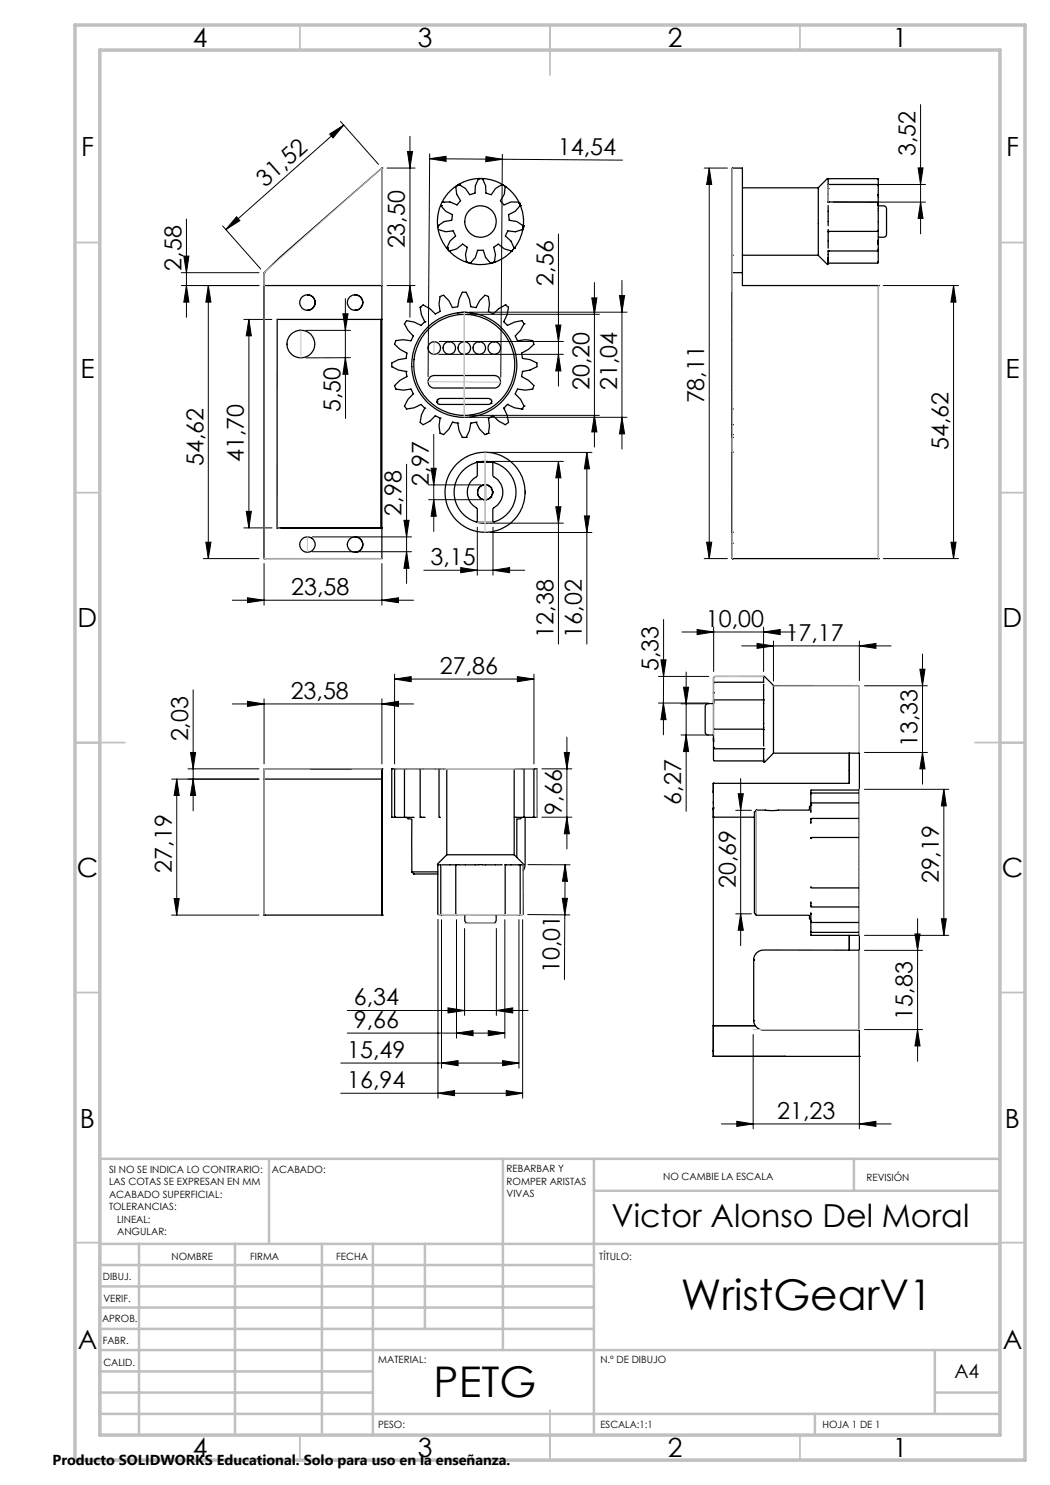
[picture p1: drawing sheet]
<svg xmlns="http://www.w3.org/2000/svg" width="210mm" height="297mm" viewBox="0 0 210 297" stroke-linecap="round" stroke-linejoin="round" font-family="sans-serif">
<g fill="none" stroke="#000" stroke-width=".25">
<path d="M76.4 33.6l-20.3 17.8-3.3 3.1M76.4 33.6h.1M76.4 33.6v23.5M91.2 37.3h.1M91.2 37.4l.1 1.4 .8 1.3-.7 .9-1.4-.6h-1.5M91.6 37h.1M91.6 37l-.4 .3M91.8 36.9l-.2 .1M91.8 36.9h.1M95.7 35.8l-.6 1.3-.1 1.5-1.1 .3-.8-1.2-1.3-.8M95.7 35.7h.8M95.7 35.7h.1"/>
<path d="M96.5 35.7v.1M96.5 35.7h.1M96.5 35.8h.1M96.5 35.8l.6 1.3 .1 1.5 1 .3 .9-1.2 1.3-.8M100.4 36.9h.1M100.5 36.9v.1M101 37.2v.1M101 37.3v.1M101 37.4l-.1 1.4-.8 1.3 .7 .9 1.4-.6h1.6v.2M101 37.4h.1M101 37.3h.1M146.5 33.6v78.1"/>
<path d="M146.5 33.6v20.9M146.5 33.6h2v20.9M148.5 37.6h15.2M163.7 37.6v13.4M165.6 35.7l9.9 .1M165.6 36.9h9.9l.1 .2v3.5M165.6 35.7h-.1l-1.8 1.9M165.6 36.9v3.5M165.6 35.7v1.2M165.6 37.7h.1M175.5 35.8l.1 1.3M175.5 35.8h.1"/>
<path d="M175.6 39.1v-.2v.2M52.8 57.1h.1M52.8 57.1v54.6M52.8 57.1h23.6M52.8 54.5h.1M52.8 54.5v2.6M61.5 59a1.53 1.53 0 0 1 1.5 1.5 1.53 1.53 0 0 1-1.5 1.6M71 59h.1M71 59a1.53 1.53 0 0 1 1.6 1.5 1.53 1.53 0 0 1-1.6 1.6M76.4 57.1v6.8M87.6 45.1h.1M87.6 45.4h.1"/>
<path d="M87.7 45.9l1.4 .5 1.5-.2 .5 1-1.1 1-.6 1.4M88.2 41.1h.1M88.2 41.1l.9 1.2 1.4 .6-.2 1.2-1.4 .2-1.3 .8M88.5 40.4h.1M89.4 49.6h.1M89.4 49.6l.1 .1M89.6 49.9l.1 .2M89.8 50.1l.1 .1M89.9 50.2h.1M89.9 50.2l1.4-.4 1.2-1 1 .7-.4 1.4 .2 1.5M93.3 52.4h.1M93.7 52.5l.4 .1"/>
<path d="M94.1 52.6h.1M94.1 52.6l1-1.1 .4-1.4h1.2l.4 1.4 1 1.1M98.1 52.6h.1M98.7 52.5l-.6 .1M98.7 52.5h.1M98.9 52.4l-.2 .1M98.9 52.4h.1M98.9 52.3h.1M102.3 50.2h.1M102.3 50.2l-1.4-.4-1.2-1-1 .7 .4 1.4-.2 1.4M102.4 50.1l-.1 .1M102.7 49.8l-.1 .1"/>
<path d="M102.8 49.6h.1M103.8 40.6l.1 .1M103.8 40.6h.1M103.9 40.7h.1M104 41.1h.1M104 41.1l-1 1.2-1.3 .6 .1 1.2a3.7 3.7 0 0 1 2.8 1.1M104.5 45.9l-1.5 .5-1.4-.2-.5 1 1.1 1 .6 1.4M104.5 45.9h.1M104.6 45.4l-.1 .5M104.6 45.3v.1M104.6 45.3h.1M104.6 45.4h.1"/>
<path d="M104.6 45.2h.1M104.6 45.2v.1M146.5 58.5v23.3M146.5 54.5v57.2M146.5 51h.1M146.5 54.5h2M148.5 51h15.2M148.5 54.5v2.6h27.2M163.7 51l1.8 1.9h.1v-.3h10M165.6 40.4h9.9l.1 .1v9.4l-.1 .3h-9.9M165.6 46.3h.1M165.6 50.2h.1"/>
<path d="M165.6 40.4h.1M165.6 41.1v4.1M165.6 45.9v.5M165.6 46.4v3.2M165.6 50.2v2.2M165.6 46.4h.1M165.6 51.5v1.1M175.6 48.7v.1M175.6 46.1l-.1 .2h-9.9M175.6 41.1v-.4v.4M175.6 52.5v.1M175.6 49.8v2.8"/>
<path d="M175.6 41.2h1.1a1.09 1.09 0 0 1 .6 1.3v4.1a.63 .63 0 0 1-.6 .8h-1.1M175.6 52.4h.1M175.7 57.1h.1M175.7 57.1v54.6M55.4 63.9v41.7M59.9 66.1h.3M71 62.1h.1M76.2 63.9v41.7M76.3 63.9h.1M76.4 63.9h-21v41.7M76.4 63.9v41.7M78.4 73.3l1.3 .7 1.5 .3"/>
<path d="M78.4 73.3h.1M81.2 74.3l.2 1-1.4 .8-1.1 1 .3 .7 1.4 .2 1.6-.2 .5 1-1.1 1.1-.7 1.3 .4 .6 1.5-.2 1.4-.7 .7 .7M81.2 74.3h.1M84 61.5l.3 1.4 .6 1.4M84 61.5h.1M84.9 64.3l-.7 .8-1.4-.7-1.5-.3-.4 .7 .7 1.3 1.1 1.1-.5 1-1.6-.3-1.4 .2-.3 .8 1.1 1 1.4 .7-.2 1.1-1.5 .2-1.3 .7v.7M84.9 64.3h.1M86 75.4l.8-.3h12a1.25 1.25 0 0 1 1.3 1.3 1.25 1.25 0 0 1-1.3 1.2h-11.9a1.26 1.26 0 0 1-1.2-.8 1.26 1.26 0 0 1 .3-1.4zM87.5 79.9h.1M87.5 79.9l-.1 .5M87.5 79.9l.4-.2 10 .1a.57 .57 0 0 1 .3 .9M94.2 62.5l.3 .1z"/>
<path d="M94.2 62.5l-2.7 .1M94.2 62.5h.1M101.1 61l-1.3 .7-1.2 1.1-.9-.5 .2-1.5-.2-1.5-.7-.2-1.1 1-.7 1.4-1-.2-.3-1.5-.7-1.3h-.7l-.7 1.3-.3 1.5-1 .2-.7-1.4-1.1-1-.7 .2-.2 1.5 .2 1.5-.9 .5-1.1-1.1-1.4-.7-.6 .5M101.1 61l.6 .5-.3 1.4-.6 1.4 .7 .8 1.4-.7 1.5-.3 .4 .7M101.1 61h.1M104.5 74.3l-.2 1 1.4 .8 1.1 1-.3 .7-1.4 .2-1.6-.2-.3 .7-.2 .3 1.1 1.1 .7 1.3M104.5 74.3h.1M104.8 64.8l-.7 1.3-1.1 1.1 .5 1 1.6-.3 1.4 .2 .3 .8-1.1 1-1.4 .7 .2 1.1 1.5 .2 1.4 .7v.7l-1.4 .7-1.5 .3M104.8 64.8h.1M84.9 81.6l-.6 1.4-.3 1.5 .6 .4 1.4-.7 1.1-1.1 .9 .5M84.9 81.6h.1M87.4 80.4h.1"/>
<path d="M87.4 80.4l.1 .3 .4 .2h9.9l.4-.2M88 83.6l-.2 1.6 .2 1.5M88 86.7h.1M88 83.6h.1M90.5 84.5l1 .1M90.5 84.5l-.7 1.3-1.1 1.1-.7-.2M90.5 84.5h.1M91.5 84.6l.3 1.5 .7 1.4M91.5 84.6h.1M92.5 87.5h.1M92.5 87.5h.7M93.2 87.5h.1"/>
<path d="M94.2 84.6l-.3 1.5-.7 1.4M94.2 84.6h.1M95.2 84.5l-1 .1M95.2 84.5l.7 1.3 1.1 1.1 .7-.2M95.2 84.5h.1M95.3 92.4l.2 .1M95.3 92.4l1.1-.1 2.3 .1M95.3 92.4l-1.7 .9-1.4 1.3-.8 1.3-.6 2v1.2l.3 1.1 .5 1.3 .5 .8 1.5 1.3 1.7 .9M95.5 92.5l-.1 2.7a3.7 3.7 0 0 0 0 6.5l.1 2.8M95.5 92.5h3.1M95.5 98.3h.1M95.5 98.7v.1"/>
<path d="M95.5 98.1v.1M95.5 98.6h.1M95.6 98h.1M95.6 98.9h.1M95.6 99v.1M95.6 97.9h.1M95.7 99.2h.1M95.7 97.7v.1M95.8 97.6h.1M95.8 99.3h.1M95.8 99.4h.1M95.9 97.5h-.1"/>
<path d="M96 99.6h.1M96 97.4h.1M96.1 99.6v.1M96.1 97.3h.1M96.2 97.2h.1M96.2 99.7h.1M96.3 97.1h.1M96.3 99.8h.1M96.5 97h.1M96.5 99.9h.1M96.6 97h.1M96.6 99.9h.1"/>
<path d="M96.8 97h.1M96.8 99.9h.1M96.9 99.9h.1M96.9 97h.1M97.1 97h.1M97.1 99.9h.1M97.2 97h.1M97.2 99.9h.1M97.4 99.9h.1M97.4 97h.1M97.5 97h.1M97.5 99.9h.1"/>
<path d="M97.6 99.8h.1M97.6 97.1h.1M97.7 83.6l.2 1.6-.2 1.5M97.7 83.6h.1M97.7 86.7h.1M97.8 97.2h.1M97.8 99.7h.1M97.9 97.3h.1M97.9 99.6v.1M98 97.4h.1M98.1 99.5l-.1 .1M98.1 97.5h.1"/>
<path d="M98.1 99.4h.1M98.2 80.7h.1M98.2 99.3h.1M98.2 97.6h.1M98.3 97.7v.1M98.3 99.2h.1M98.4 98h.1M98.5 98.1v.1M98.5 98.9h-.1M98.5 98.3h.1M98.5 98.6h.1M98.5 98.7v.1"/>
<path d="M98.6 92.5v2.7a3.7 3.7 0 0 1 0 6.5v2.8M98.7 92.4l-.1 .1M98.7 92.4l1.8 .9 1.3 1.3 .9 1.3 .5 2v1.2l-.2 1.1-.4 .9-.7 1.2-1.4 1.3-1.8 .9M100.8 81.6l.6 1.4 .3 1.5-.6 .4-1.3-.7-1.2-1.1-.9 .5M100.8 81.6h.1M101.5 80.9l1.4 .7 1.5 .2M101.5 80.9h.1M101.5 80.9l-.7 .7M104.4 81.8h.1M104.8 81.2h.1M104.8 81.2l-.4 .6M146.5 90.4h.1"/>
<path d="M146.5 87.5h.1M146.5 86.9h.1M146.5 84.9h.1M146.5 81.8h.1M146.5 90.4v16.1M146.5 84.9v2M146.5 81.8v3.1M146.5 86.9v.6M52.8 111.7h.1M55.4 105.6h21M56.2 105.6h20.1M62.1 105.6h.1"/>
<path d="M71 107.4a1.54 1.54 0 0 1 1.6 1.5 1.54 1.54 0 0 1-1.5 1.6M76.3 105.6h.1M76.4 105.6v6.1h-23.6M95.3 104.5l1.1 .1 2.3-.1M95.5 104.5h-.2M95.5 104.5h3.1M98.6 104.5h.1M146.5 106.5h.1M146.5 111.7h.1M146.5 108.7h.1M146.5 111.7h29.2M175.7 111.7h.1"/>
<path d="M142.7 138.6v-.1v.1M152.7 140h-9.9l-.1 9.5 .1 .3h10M152.7 135.3h-9.8l-.2 .2v1.2M152.7 135.3v1.2M152.7 135.3h.2l1.8 1.8M152.7 140v5.9M152.7 140h.1M152.8 136.5h-9.9l-.2 .2v3.5M152.8 136.9l-.1 3.1M154.7 137.1v13.5M154.7 137.1h17.2v13.5M52.8 155.8h23.6"/>
<path d="M62.2 153.8h.1M62.2 153.8h8M70.2 153.8h.1M76.4 153.8h.1M76.4 153.8h-23.6v29.2M76.4 153.8v29.2M78.9 153.8v9.6l2.2 .1M80.9 153.8h-2.5v9.6M80.9 153.8v9.6l1.9 .1M80.9 153.8h3.1M84 153.8v9.7h.8M84 153.8h5.4"/>
<path d="M87.8 153.8v9.6l.3 .1M89.4 153.8v17.2M89.4 153.8h13.4M102.8 153.8h2M102.8 153.8v17.2M104.8 153.8h2.6v9.6l-.8 .1M104.8 153.8v9.6l-1.7 .1M106.8 153.8v9.6l-2.2 .1M142.7 156.7v6.7M142.7 156.7h.1M142.7 156.7v1.8M142.7 149.4v2.6l.1 .2h10l-.1-2.4"/>
<path d="M142.7 140.6v-.3v.3M142.7 148.2v.1M142.7 140.7h-1.1a1.09 1.09 0 0 0-.6 1.4v4.1a.63 .63 0 0 0 .6 .8h1.1M142.7 145.7l.1 .1h9.9M142.7 149.5h.1M152.7 145.9h.1M152.7 145.9l.1 3.3M152.8 149.8h.1M154.7 150.6l-1.8 1.9-.2-.1v-.2M154.7 150.6h17.2M162.2 158.7v2.1M169.9 154.1v-3.5v6.1h-27.2"/>
<path d="M171.9 158.6v-.6h-9.6l-.1 .8M171.9 158.6h-9.7v.1M171.9 158.6v2M171.9 150.6v60.7M78.4 163.4l.7 .1M78.4 163.4h.1M81.3 163.5h.1a.7 .7 0 0 0 .9 .3l.1 10.6M82.4 174.4l.4 .4h4.8M82.4 174.4h5.2M84.7 163.5h.3M87.6 173v9.8l.1 .1h.7M88.5 172.9l2.7 .1"/>
<path d="M89.4 171l-1.9 1.8 .1 .2 .6-.1v9.9l.1 .1h3.2M89.4 171h13.4M91.2 172.9v9.9l.1 .1h1.7M91.2 172.9h9.2M91.2 172.9h.1M101 172.9v9.9l-.1 .1h-1.7M101 172.9h.1M102.8 171l1.9 1.8-.1 .2h-.6M102.9 163.5h.4M104 172.9v9.9l-.1 .1h-3.2M104 172.9h.1M104 172.9l-3 .1"/>
<path d="M104.4 163.5a.65 .65 0 0 1-.9 .3h-.1v7.7M104.6 173h.1M104.6 173v9.8l-.1 .1h-.7M105 163.5v9.6l-.4 1M142.7 163.4h.1M142.7 161.6h.1M142.7 163.4h8.2M142.7 160.4v.3M142.7 161.6v49.7M151.3 162v21.1M151.3 162l-.4 .5v20.1l.4 .5M162.2 164.4v.3"/>
<path d="M162.2 167.6h.1M162.2 161h.1M162.2 161l-.3 .3v.7l-7.3 .1-3.3-.1M162.2 162.2v.3M162.2 167.6v.1M162.2 177.3v.3h9.7M171.9 160.6h-9.7v1.6M171.9 163.7h-9.6l-.1 .8M171.9 167.5h-9.7v.1M171.9 163.7v13.9M171.9 177.6v3.8M171.9 160.6v3.1"/>
<path d="M52.8 183h23.6M52.8 183h.1M76.4 183h.1M93 182.9v1.2l.3 .5h3.4a4.5 4.5 0 0 0 2.3-.1l.2-.4v-1.2M93 182.9h6.2M150.7 192h.1M150.7 191.9v.1M151.3 190.6l.5-.4 .9-.2h19.2v16h-19.4l-.9-.3-.7-.8-.2-.6v-12.6zM151.3 183.1h10.6v.7l.3 .3M162.2 180.6l.1 .8h9.6M162.2 182.6v1.9h9.7M162.2 186.3l.1 .8h9.6v-.6"/>
<path d="M162.2 180.4v.3M162.2 182.6v.3M162.2 184.3v2M162.2 186.3v.2h9.7M169.9 187.1v2.9M171.9 181.4v3.1M171.9 184.5v2M142.7 205.1h8.4zM142.7 211.3h14.2M142.7 205.1v6.2M142.7 205.1h.1M142.7 211.3h.1"/>
<path d="M142.7 211.3h29.2M150.7 204.1h.1M156.9 211.3h.1M171.9 211.3h.1"/>
<circle cx="96.1" cy="44.3" r="8.6"/>
<circle cx="96.1" cy="44.3" r="3.2"/>
<circle cx="60.2" cy="68.8" r="2.77"/>
<circle cx="61.5" cy="60.5" r="1.54"/>
<circle cx="71" cy="60.5" r="1.55"/>
<circle cx="86.8" cy="69.6" r="1.24"/>
<circle cx="89.9" cy="69.6" r="1.25"/>
<circle cx="92.8" cy="73" r="10.1"/>
<circle cx="92.9" cy="73" r="10.5"/>
<circle cx="92.9" cy="69.6" r="1.25"/>
<circle cx="95.9" cy="69.6" r="1.25"/>
<circle cx="98.9" cy="69.6" r="1.25"/>
<circle cx="97" cy="98.5" r="8"/>
<circle cx="97" cy="98.5" r="1.5"/>
<circle cx="61.5" cy="108.9" r="1.55"/>
<circle cx="71" cy="108.9" r="1.55"/>
</g>
<g fill="none" stroke="#000" stroke-width=".2">
<path d="M65.9 26.8l2.9-1.8-2.2 2.6zM68.1 24.3l7.6 8.6M68.8 25l-23.6 20.9M77.4 33.6h5.6M81.5 30.3h1l-.5 3.3zM82 27.3v36.2M85.9 31.7l3.3-.4v1zM85.9 30.8l-.3 44.5M85.9 31.7l38.6 .3M97.2 31.3l3.3 .6-3.3 .4zM100.5 30.9l-.3 44.6M140.8 33.6h4.7"/>
<path d="M141.9 33.6l.4 3.3h-1zM141.9 33.6v78.1M166.7 36.9h18.4M183.6 33.6h1l-.5 3.3zM184.1 20.9v25.9M36.3 57.1h15.5M36.3 54.5h15.5M36.8 51.2h1l-.5 3.3zM37.3 57.1l.5 3.3h-1zM37.3 43.8v19.7M41.7 57.1l.5 3.3h-1zM41.7 57.1v54.6"/>
<path d="M44.5 45.2l7.6 8.6M47.3 43.4l.7 .7-2.8 1.8zM69.1 59.7v11.9M77.4 57.1h5.6M82 57.1l.5 3.3h-1zM111.7 46.8v30.4M118.4 59.6h1l-.5 3.3zM118.9 56.5v32.9M123.9 59.1h1l-.5 3.3zM124.4 56.1v33.7M166.7 40.4h18.4M176.7 57.1h15"/>
<path d="M184.1 40.4l.5 3.3h-1zM190.7 57.1l.5 3.3h-1zM190.7 57.1v54.6M48.8 63.9h5.6M49.8 63.9l.5 3.3h-1.1zM49.8 63.9v41.7M61.2 66.1h8.9M68.6 62.8h1l-.5 3.3zM69.1 71.6l.5 3.3h-1zM69.1 71.6v12.1M70.1 71.5l-8.9 .1M87.7 70.9h25"/>
<path d="M87.8 68.3h24.9M93.8 62.9h26.1M93.8 62.4h31.6M111.2 65h1l-.5 3.3zM111.7 70.9l.5 3.3h-1zM81.3 92.8v23.9M85.7 99.9h10.5M85.7 97h10.5M86.2 93.7h1l-.5 3.3zM86.7 99.9l.5 3.4h-1zM86.7 86.9v19.4M93.8 83.1h26.1"/>
<path d="M93.8 83.5h31.6M98 92.3h14.7M98 90.5h20.4M111.7 92.3l.5 3.3h-1zM111.7 92.3v36.5M117.4 90.5l.5 3.3h-1zM117.4 90.5v38.3M118.9 83.1l.5 3.3h-1zM124.4 83.5l.5 3.3h-1zM40.7 111.7h11.1M41.2 108.4h1l-.5 3.3zM48.8 105.6h5.6"/>
<path d="M49.2 102.3h1.1l-.5 3.3zM49.5 119.6l3.3 .4-3.3 .5zM52.8 112.7v8.3M62.5 107.4h19.8M62.5 110.3h19.8M76.4 112.7v8.3M80.8 104.1h1l-.5 3.3zM81.3 110.3l.5 3.4h-1zM84.8 114h20.2M92.1 113.5l3.4 .5-3.4 .5zM95.5 105.4v9.6M98 104.6h14.7"/>
<path d="M98 106.5h20.4M98.6 114l3.3-.5v1zM98.6 105.4v9.6M111.2 101.3h1l-.5 3.3zM116.9 103.2h1l-.5 3.3zM140.8 111.7h4.7M141.3 108.4h1l-.4 3.3zM176.7 111.7h15M190.2 108.4h1l-.5 3.3zM38.6 138v24.2M46.5 120h36.2M52.8 139.8v13"/>
<path d="M76.4 120l3.3-.4v.9zM76.4 139.8v13M78.9 135.8l3.3-.5v1zM78.9 134.8v18M78.9 135.8h27.9M103.5 135.3l3.3 .5-3.3 .5zM106.8 134.8v18M131.7 135.3h10M132.2 132h1l-.5 3.3zM132.7 123.9v11.4M132.7 135.3v5.3M136.4 126.4h22.7"/>
<path d="M136.7 137.4h1l-.5 3.4zM137.2 134.4v27.9M139.4 125.9l3.3 .5-3.3 .5zM142.7 125.4v8.9M148.3 129.2h29.9M151.4 128.7l3.3 .5-3.3 .5zM152.7 126.4l3.3-.5v1zM152.7 125.4v8.9M154.7 128.2v8M171.9 129.2l3.3-.5v1zM171.9 128.2v7.9M172.9 137.2h12.6"/>
<path d="M184 133.8h1l-.5 3.4zM184.5 130.8v26M34.3 155.8h17.5M35.3 155.8l.5 3.3h-1zM35.3 155.8v27.2M37.6 153.8h14.2M38.1 150.5h1l-.5 3.3zM38.6 155.8l.5 3.3h-1zM46.5 140.8h36.2M49.5 140.3l3.3 .5-3.3 .5zM76.4 140.8l3.3-.5v1zM108.4 153.8h6"/>
<path d="M112.9 150.5h1l-.5 3.3zM113.4 147.4v22.4M131.7 140.6h10M132.7 140.6l.5 3.3h-1zM132.7 140.6v6.4M136.2 140.8h5.5M136.2 147h5.5M137.2 147l.5 3.3h-1zM147.6 158.7h1.1l-.6 3.4zM148.1 155.7v33.4M172.9 157.9h16.9M172.9 150.5h12.6"/>
<path d="M184.5 150.5l.5 3.3h-1zM188.8 157.9l.5 3.3h-1zM188.8 157.9v29.2M34.8 179.7h1l-.5 3.3zM105.6 172.9l8.4 .1M108.4 163.4h6M112.5 179.7h1l-.5 3.3zM113 173l.5 3.3-1-.1zM113 173l-.1 22.9M113.4 163.4l.5 3.4h-1zM147.1 162.1h3.2M34.3 183h17.5"/>
<path d="M87.6 183.9v35.7M88.3 183.9v29.7M91.3 183.9v23.7M92.9 185.7v17.4M99.3 185.7v17.4M101 183.9v23.7M103.8 183.9v29.7M104.5 183.9v35.7M105.6 182.9l8.3 .1M147.1 182.8h3.2M148.1 182.8l.6 3.3h-1.1zM172.9 187.1h16.9"/>
<path d="M172.9 190.1h11.6M183 186.8h1l-.5 3.3zM183.5 183.7v28.6M188.3 183.8h1l-.5 3.3zM68.2 218.6h36.3M68.2 212.6h35.6M69.5 206.6h31.5M69.5 202.1h36.1M87.6 218.6l3.3-.5v1zM88.3 212.6l3.3-.5v1zM89.6 201.6l3.3 .5-3.3 .5zM91.3 206.6l3.3-.5v1z"/>
<path d="M97.6 206.1l3.4 .5-3.4 .5zM99.3 202.1l3.3-.5v1zM100.5 212.1l3.3 .5-3.3 .5zM101.2 218.1l3.3 .5-3.3 .5zM150.6 206.9v18.9M171.9 206.9v18.9M172.9 205.9h11.6M183.5 205.9l.5 3.3h-1zM144.3 224.8h33.9M147.4 224.3l3.2 .5-3.2 .5zM171.9 224.8l3.3-.5v1z"/>
</g>
<g fill="none" stroke="#c0c0c0" stroke-width=".2">
<path d="M146.5 33.6v78.1M165.6 36.9v3.5M76.4 57.1v-23.5l-23.6 20.9v57.2h23.6M175.7 57.1v54.6M55.4 63.9v41.7M60.2 66.1v5.5M85.6 76.3l14.6 .1M86.9 68.3l-.2 2.6M92.9 62.4v21.1M97 90.5v16M97.2 97v2.9M61.5 107.4v2.9"/>
<path d="M95.5 104.5h3.1M152.7 135.3h-10v5.3M154.7 137.2h17.2v13.3M76.4 153.8h-23.6v29.2M78.9 153.8h27.9M107.4 153.8v9.6M142.7 140.8v6.2M171.9 157.9v29.2M104.6 172.9l-.1 10h-16.9M151.3 162.1v20.7M88.3 182.9h15.5M92.9 184.7h6.4"/>
<path d="M101 182.9h-9.7M171.9 190.1v15.8h-21.3"/>
</g>
<g fill="none" stroke="#c0c0c0" stroke-width=".35">
<path d="M60 5v5M110 5v10M160 5v5M15 48.5h5M200 48.5h5M15 98.5h5M200 98.5h5M15 148.5h10M195 148.5h10M15 198.5h5M200 198.5h5M15 248.5h5"/>
<path d="M200 248.5h5M60 287v5M110 282v10M160 287v5"/>
</g>
<g fill="none" stroke="#c0c0c0" stroke-width=".5">
<path d="M53.8 231.8v17M100.6 231.8v38.2M118.8 231.8v55.2M118.8 238.2h81.2M170.8 231.8v6.4M200 231.8h-180v55.2M20 248.8h180M20 257.3h98.8M20 253h98.8M27.8 248.8v38.2M47 248.8v38.2M64.4 248.8v38.2"/>
<path d="M74.6 248.8v38.2M85 248.8v17M20 265.8h98.8M20 261.5h98.8M20 278.5h54.6M20 274.3h54.6M20 270h180M187 278.5h13M187 270v12.8M20 282.8h180M163 282.8v4.2"/>
</g>
<path d="M15 5h190v287h-190zM20 10h180v277h-180z" fill="none" stroke="#c0c0c0" stroke-width=".7"/>
<g fill="#000">
<path d="M81.5 30.3h1l-.5 3.3zM82 57.1l.5 3.3h-1z"/>
<path d="M85.9 31.7l3.3-.4v1zM97.2 31.3l3.3 .6-3.3 .4z"/>
<path d="M141.9 33.6l.4 3.3h-1zM141.3 108.4h1l-.4 3.3z"/>
<path d="M36.8 51.2h1l-.5 3.3zM37.3 57.1l.5 3.3h-1z"/>
<path d="M41.7 57.1l.5 3.3h-1zM41.2 108.4h1l-.5 3.3z"/>
<path d="M47.3 43.4l.7 .7-2.8 1.8zM65.9 26.8l2.9-1.8-2.2 2.6z"/>
<path d="M190.7 57.1l.5 3.3h-1zM190.2 108.4h1l-.5 3.3z"/>
<path d="M49.8 63.9l.5 3.3h-1.1zM49.2 102.3h1.1l-.5 3.3zM80.8 104.1h1l-.5 3.3zM81.3 110.3l.5 3.4h-1zM111.2 65h1l-.5 3.3zM111.7 70.9l.5 3.3h-1zM111.7 92.3l.5 3.3h-1zM111.2 101.3h1l-.5 3.3zM117.4 90.5l.5 3.3h-1zM116.9 103.2h1l-.5 3.3zM118.4 59.6h1l-.5 3.3zM118.9 83.1l.5 3.3h-1zM123.9 59.1h1l-.5 3.3zM124.4 83.5l.5 3.3h-1zM38.1 150.5h1l-.5 3.3zM38.6 155.8l.5 3.3h-1zM112.9 150.5h1l-.5 3.3zM113.4 163.4l.5 3.4h-1zM183 186.8h1l-.5 3.3zM183.5 205.9l.5 3.3h-1zM147.6 158.7h1.1l-.6 3.4zM148.1 182.8l.6 3.3h-1.1zM184 133.8h1l-.5 3.4zM184.5 150.5l.5 3.3h-1zM136.7 137.4h1l-.5 3.4zM137.2 147l.5 3.3h-1z"/>
<path d="M68.6 62.8h1l-.5 3.3zM69.1 71.6l.5 3.3h-1z"/>
<path d="M86.7 99.9l.5 3.4h-1zM86.2 93.7h1l-.5 3.3zM188.3 183.8h1l-.5 3.3zM188.8 157.9l.5 3.3h-1zM184.1 40.4l.5 3.3h-1zM183.6 33.6h1l-.5 3.3z"/>
<path d="M92.1 113.5l3.4 .5-3.4 .5zM98.6 114l3.3-.5v1zM87.6 218.6l3.3-.5v1zM101.2 218.1l3.3 .5-3.3 .5zM88.3 212.6l3.3-.5v1zM100.5 212.1l3.3 .5-3.3 .5zM91.3 206.6l3.3-.5v1zM97.6 206.1l3.4 .5-3.4 .5zM89.6 201.6l3.3 .5-3.3 .5zM99.3 202.1l3.3-.5v1zM147.4 224.3l3.2 .5-3.2 .5zM171.9 224.8l3.3-.5v1zM151.4 128.7l3.3 .5-3.3 .5zM171.9 129.2l3.3-.5v1z"/>
<path d="M49.5 119.6l3.3 .4-3.3 .5zM76.4 120l3.3-.4v.9z"/>
<path d="M103.5 135.3l3.3 .5-3.3 .5zM78.9 135.8l3.3-.5v1z"/>
<path d="M132.2 132h1l-.5 3.3zM132.7 140.6l.5 3.3h-1z"/>
<path d="M152.7 126.4l3.3-.5v1zM139.4 125.9l3.3 .5-3.3 .5z"/>
<path d="M49.5 140.3l3.3 .5-3.3 .5zM76.4 140.8l3.3-.5v1z"/>
<path d="M113 173l.5 3.3-1-.1zM112.5 179.7h1l-.5 3.3z"/>
<path d="M34.8 179.7h1l-.5 3.3zM35.3 155.8l.5 3.3h-1z"/>
</g>
<g font-size="8.5">
<text x="136.1" y="261.9">WristGearV1</text>
<text x="86.7" y="279.4">PETG</text>
</g>
<text font-size="6.3" x="122.3" y="245.3">Victor Alonso Del Moral</text>
<g font-size="5.3">
<text x="38.5" y="9.5">4</text>
<text x="83.5" y="9.5">3</text>
<text x="133.5" y="9.5">2</text>
<text x="178.5" y="9.5">1</text>
<text x="16.2" y="31.2">F</text>
<text x="201.2" y="31.2">F</text>
<text x="16.1" y="75.5">E</text>
<text x="201.1" y="75.5">E</text>
<text x="15.5" y="125.5">D</text>
<text x="200.5" y="125.5">D</text>
<text x="15.4" y="175.5">C</text>
<text x="200.4" y="175.5">C</text>
<text x="16" y="225.5">B</text>
<text x="201" y="225.5">B</text>
<text x="15.5" y="269.7">A</text>
<text x="200.5" y="269.7">A</text>
<text x="38.5" y="291.5">4</text>
<text x="83.5" y="291.5">3</text>
<text x="133.5" y="291.5">2</text>
<text x="178.5" y="291.5">1</text>
</g>
<g font-size="4.7">
<text x="111.6" y="30.9">14,54</text>
<text x="183.1" y="31.2" transform="rotate(-90 183.1 31.2)">3,52</text>
<text x="53.1" y="37.6" transform="rotate(-42 53.1 37.6)">31,52</text>
<text x="81" y="49.7" transform="rotate(-90 81 49.7)">23,50</text>
<text x="36.3" y="54.1" transform="rotate(-90 36.3 54.1)">2,58</text>
<text x="110.7" y="57.1" transform="rotate(-90 110.7 57.1)">2,56</text>
<text x="68.1" y="82.4" transform="rotate(-90 68.1 82.4)">5,50</text>
<text x="117.9" y="78.1" transform="rotate(-90 117.9 78.1)">20,20</text>
<text x="123.4" y="78.1" transform="rotate(-90 123.4 78.1)">21,04</text>
<text x="140.8" y="80.7" transform="rotate(-90 140.8 80.7)">78,11</text>
<text x="40.7" y="93.2" transform="rotate(-90 40.7 93.2)">54,62</text>
<text x="48.8" y="92.4" transform="rotate(-90 48.8 92.4)">41,70</text>
<text x="189.7" y="90" transform="rotate(-90 189.7 90)">54,62</text>
<text x="85.7" y="97.2" transform="rotate(-90 85.7 97.2)">2,97</text>
<text x="80.3" y="103.2" transform="rotate(-90 80.3 103.2)">2,98</text>
<text x="86.1" y="113">3,15</text>
<text x="58.3" y="119">23,58</text>
<text x="141.2" y="125.4">10,00</text>
<text x="110.7" y="127.5" transform="rotate(-90 110.7 127.5)">12,38</text>
<text x="116.4" y="127.5" transform="rotate(-90 116.4 127.5)">16,02</text>
<text x="157.1" y="128.2">17,17</text>
<text x="88" y="134.8">27,86</text>
<text x="131.7" y="134.2" transform="rotate(-90 131.7 134.2)">5,33</text>
<text x="58.1" y="139.8">23,58</text>
<text x="37.6" y="148.3" transform="rotate(-90 37.6 148.3)">2,03</text>
<text x="183.5" y="149.4" transform="rotate(-90 183.5 149.4)">13,33</text>
<text x="136.2" y="160.9" transform="rotate(-90 136.2 160.9)">6,27</text>
<text x="112.4" y="162.9" transform="rotate(-90 112.4 162.9)">9,66</text>
<text x="34.3" y="174.6" transform="rotate(-90 34.3 174.6)">27,19</text>
<text x="147.1" y="177.6" transform="rotate(-90 147.1 177.6)">20,69</text>
<text x="187.8" y="176.7" transform="rotate(-90 187.8 176.7)">29,19</text>
<text x="111.9" y="194.6" transform="rotate(-90 111.9 194.6)">10,01</text>
<text x="70.8" y="201.1">6,34</text>
<text x="182.5" y="203.9" transform="rotate(-90 182.5 203.9)">15,83</text>
<text x="70.8" y="205.6">9,66</text>
<text x="69.5" y="211.6">15,49</text>
<text x="69.5" y="217.6">16,94</text>
<text x="155.4" y="223.7">21,23</text>
</g>
<text font-size="3.9" x="190.9" y="275.5">A4</text>
<text font-size="2.9" x="10.5" y="292.9">Producto SOLIDWORKS Educational. Solo para uso en la enseñanza.</text>
<g font-size="2">
<text x="21.8" y="234.6">SI NO SE INDICA LO CONTRARIO:</text>
<text x="21.8" y="237.1">LAS COTAS SE EXPRESAN EN MM</text>
<text x="21.8" y="239.6">ACABADO SUPERFICIAL:</text>
<text x="54.4" y="234.6">ACABADO:</text>
<text x="101.3" y="234.5">REBARBAR Y</text>
<text x="101.3" y="237">ROMPER ARISTAS</text>
<text x="101.3" y="239.5">VIVAS</text>
<text x="132.6" y="236">NO CAMBIE LA ESCALA</text>
<text x="173.3" y="236.2">REVISIÓN</text>
<text x="21.8" y="242.1">TOLERANCIAS:</text>
<text x="23.4" y="244.6">LINEAL:</text>
<text x="23.4" y="247.1">ANGULAR:</text>
<text x="34.3" y="252">NOMBRE</text>
<text x="50" y="251.9">FIRMA</text>
<text x="67.2" y="251.9">FECHA</text>
<text x="119.9" y="251.9">TÍTULO:</text>
<text x="20.6" y="256.1">DIBUJ.</text>
<text x="20.7" y="260.3">VERIF.</text>
<text x="20.4" y="264.4">APROB.</text>
<text x="20.5" y="268.8">FABR.</text>
<text x="20.7" y="273.1">CALID.</text>
<text x="75.6" y="272.5">MATERIAL:</text>
<text x="120.1" y="272.5">N.º DE DIBUJO</text>
<text x="75.6" y="285.5">PESO:</text>
<text x="120.1" y="285.6">ESCALA:1:1</text>
<text x="164.5" y="285.6">HOJA 1 DE 1</text>
</g>
</svg>
